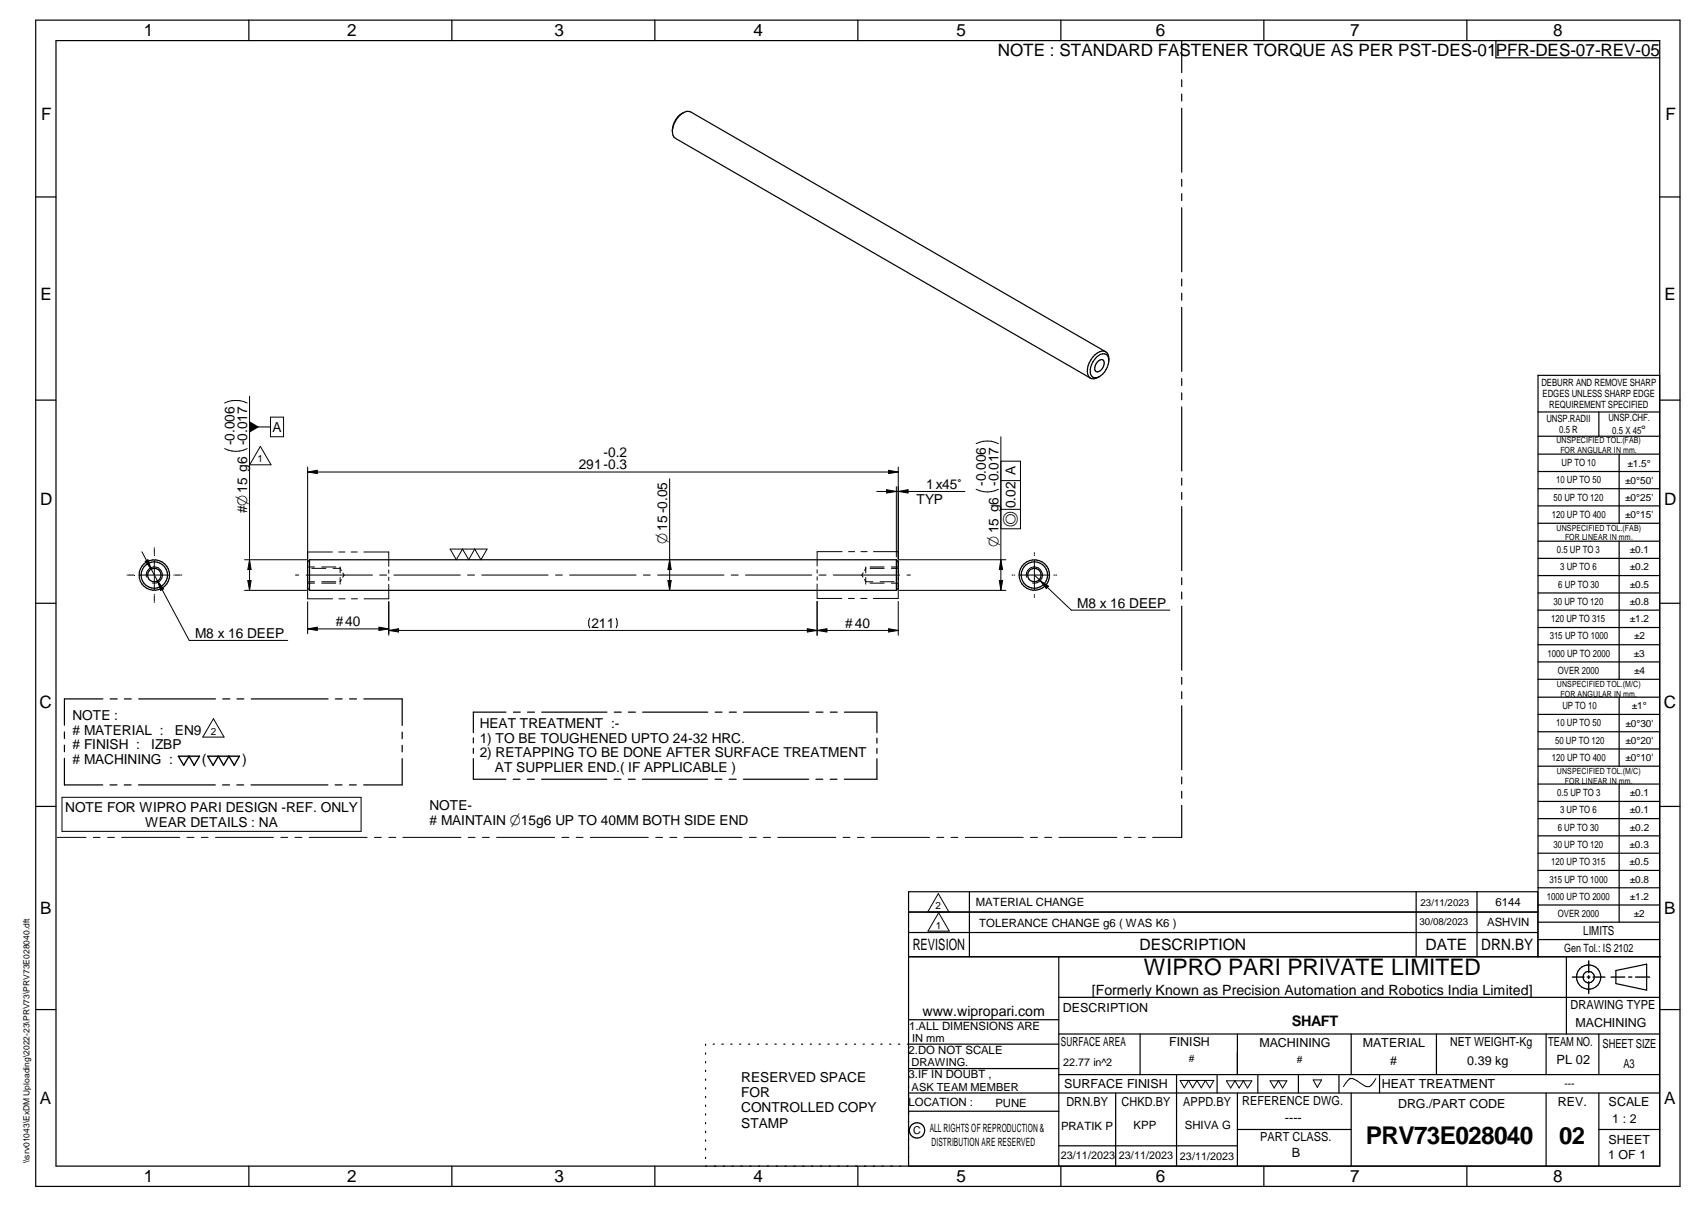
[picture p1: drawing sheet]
<svg xmlns="http://www.w3.org/2000/svg" width="420mm" height="297mm" viewBox="0 0 420 297" stroke-linecap="round" stroke-linejoin="round" font-family="sans-serif">
<g fill="none" stroke="#000" stroke-width=".3">
<path d="M8.8 5h405v287h-405zM13.8 10h395v277h-395zM61.3 5v5M111.3 5v5M161.3 5v5M211.3 5v5M261.3 5v5M291 10v7.9M291 19.6v1.7M311.3 5v5M361.3 5v5M368.4 10v4.2h40.4"/>
<path d="M168.3 27.8a5.1 5.1 0 0 0-2.7 4.5M291 23.2v1.6M291 26.6v15.8M8.8 48.5h5M291 44.2v1.6M291 47.7v1.7M291 51.1v15.8M408.8 48.5h5M291 68.7v1.7M291 72.2v1.7M291 75.6v15.8M8.8 98.5h5"/>
<path d="M270.2 89.1a1.02 1.02 0 0 1 1.6-.3 2.02 2.02 0 0 1-1.9 2.6 1.68 1.68 0 0 1 .3-2.3zM272.3 86.6a2.79 2.79 0 0 0-3.2 1.3 4.1 4.1 0 0 0-.7 5.1 2.09 2.09 0 0 0 2.4-.3M272.3 86.6l-102.2-59a2.79 2.79 0 0 0-3.1 1.2 4.4 4.4 0 0 0-1 5l102.6 59.2M272.3 86.6a3.5 3.5 0 0 1 .1 4.3 3 3 0 0 1-3.3 1.9 2.85 2.85 0 0 1 0-3.7 2.97 2.97 0 0 1 3.3-1.9l.3 .3 .4 .9M291 93.2v1.7M291 96.7v1.7M408.8 92.4h-30v143.1M408.8 98.5h5M291 100.2v15.7M291 117.7v1.7M378.8 101.4h30M378.8 107.4h30"/>
<path d="M378.8 111.8h30M378.8 116h30M393.8 101.4v6M398.8 111.8v17M76.2 137.8v7.5M76.2 137.8l-.4 .5v6.5l.4 .5M76.2 137.8h144.6M220.8 137.8v7.5M220.8 137.8l.4 .5v6.5l-.4 .5M291 121.2v1.7M291 124.7v15.7M378.8 120.3h30"/>
<path d="M378.8 124.5h30M378.8 128.8h30M378.8 133.2h30M378.8 137.4h30M398.8 133.2v34M8.8 148.5h5M76.2 145.3h144.6M291 142.2v1.7M291 145.7v1.7M291 149.2v15.7M378.8 141.6h30M378.8 145.9h30"/>
<path d="M378.8 150.2h30M378.8 154.4h30M378.8 158.7h30M408.8 148.5h5M25.3 172h-9.4v6.5M27.1 172h1.8M30.6 172h1.7M34.2 172h18.9M54.9 172h1.7M58.4 172h1.7M61.9 172h18.9M82.6 172h1.7"/>
<path d="M86.1 172h1.7M89.6 172h9.4v6.5M124.6 175.3h-8v5M126.4 175.3h1.7M129.9 175.3h1.7M133.4 175.3h16.1M151.3 175.3h1.7M154.8 175.3h1.7M158.3 175.3h16M176.1 175.3h1.7M179.6 175.3h1.7M183.1 175.3h16.1"/>
<path d="M201 175.3h1.7M204.5 175.3h1.7M208 175.3h8v5M291 166.7v1.7M291 170.2v1.7M291 173.7v15.7M378.8 162.9h30M378.8 167.2h30M378.8 171.6h30M378.8 175.8h30M398.8 171.6v17M8.8 198.5h5"/>
<path d="M15.9 186.6v6.6h9.4M15.9 180.1v1.6M15.9 183.4v1.6M27.1 193.2h1.7M30.6 193.2h1.7M34.1 193.2h18.9M54.8 193.2h1.7M58.3 193.2h1.7M61.8 193.2h19M82.5 193.2h1.7M86.1 193.2h1.6M99 186.7v6.5h-9.4"/>
<path d="M99 180.2v1.6M99 183.4v1.6M116.6 181.6v1.2M116.6 184.1v1.3M116.6 186.7v5.1h8M126.4 191.8h1.7M129.9 191.8h1.7M133.4 191.8h16M151.2 191.8h1.7M154.7 191.8h1.8M158.2 191.8h16.1M176.1 191.8h1.7"/>
<path d="M179.6 191.8h1.7M183.1 191.8h16.1M200.9 191.8h1.7M204.5 191.8h1.7M216 186.7v5.1h-8.1M216 181.7v1.2M216 184.2v1.2M291 191.2v1.7M291 194.7v1.7M291 198.2v7.9M378.8 180.1h30M378.8 184.3h30"/>
<path d="M378.8 188.6h30M378.8 193h30M378.8 197.2h30M398.8 193v33.9M408.8 198.5h5M238.7 219.5v16M348.8 219.5v16M363.8 219.5v16M378.8 201.5h30M378.8 205.7h30M378.8 210h30M378.8 214.2h30"/>
<path d="M378.8 218.5h30M223.8 235.5h185.2M223.8 229.5h154.9M223.8 224.5h154.9M260.8 235.5v51.5M378.7 235.5v-16h-154.9v67.5M378.8 222.7h30M378.8 226.9h30M378.8 231.2h30M385.8 235.5v19M398 238.8l7.5-1.5v6.4l-7.5-1.6zM8.8 248.5h5"/>
<path d="M173.8 257v.3M173.8 259.1v.3M175.6 257h.3M177.8 257h.3M180 257h.3M182.1 257h.3M184.4 257h.2M186.5 257h.3M188.7 257h.3M190.9 257h.3M193 257h.3M195.2 257h.3"/>
<path d="M197.4 257h.3M199.5 257h.3M201.7 257h.3M203.9 257h.3M206.1 257h.3M208.2 257h.4M210.4 257h.3M212.6 257h.3M214.7 257h.4M216.9 257h.3M219.1 257h.3M221.3 257h.3"/>
<path d="M223.8 251h37M260.8 257h-37.3M260.8 245.4h148M260.8 254.5h148M280.8 254.5v10M304.7 254.5v10M332.8 254.5v10M353.8 254.5v10M380.8 254.5v10M393.8 254.5v10M408.8 248.5h5M173.8 261.2v.4"/>
<path d="M173.8 263.4v.3M173.8 265.6v.3M173.8 267.7v.3M173.8 269.8v.3M173.8 271.9v.4M173.8 274.1v.3M173.8 276.3v.3M173.8 278.4v.3M223.8 269h185M223.8 263h37M223.8 273.5h37M260.8 264.5h148"/>
<path d="M274.8 269v18M289.8 264.5v22.5M299.8 264.5v4.5M304.7 278h28.1M304.7 269v18M309.8 264.5v4.5M319.8 264.5v4.5M329.8 264.5v4.5M332.8 269v18M339.8 264.5v4.5M380.8 269v18M393.8 269v18"/>
<path d="M393.8 278h15M61.3 287v5M111.3 287v5M161.3 287v5M173.8 280.5v.3M173.8 282.7v.3M173.8 284.8v.3M211.3 287v5M260.8 282h43.9M261.3 287v5M311.3 287v5M361.3 287v5"/>
<circle cx="38" cy="141.5" r="1.66"/>
<circle cx="38" cy="141.5" r="3.8"/>
<circle cx="38" cy="141.5" r="3.3"/>
<circle cx="254.7" cy="141.5" r="3.7"/>
<circle cx="254.7" cy="141.5" r="1.66"/>
<circle cx="254.8" cy="141.5" r="3.3"/>
<circle cx="391.3" cy="240.5" r="2.99"/>
<circle cx="391.3" cy="240.5" r="1.41"/>
<circle cx="225.9" cy="278.2" r="1.89"/>
</g>
<path d="M43.9 186.1h5.2l-1.3 2.2-1.2-2.2-1.4 2.2zM51.2 186.1h7.8l-1.3 2.2-1.3-2.2-1.3 2.2-1.3-2.2-1.3 2.2zM391.3 236.5v2.9M387.3 240.5h2.8M390.9 240.5h.7M391.3 240.1v.7M391.3 241.6v2.9M392.3 240.5h3M396.8 240.5h3.4M401.1 240.5h.8M402.8 240.5h3.5" fill="none" stroke="#000" stroke-width=".34"/>
<g fill="none" stroke="#000" stroke-width=".25">
<path d="M55.3 99.2a6.4 6.4 0 0 1 5.6 0M61.5 97.5v47.8M55.3 110.4a6 6 0 0 0 5.6 0M61.5 105.1h5.1M64.1 109.9l2.6 4.5h-5.2zM66.6 102.7h3.2v4.8h-3.2zM75.8 114.9v24.5M75.8 116.2l2.3-.5v.8zM75.8 116.2h145.4M164.9 117.8v27.5M218.9 115.7l2.3 .5-2.3 .3zM220.8 119.8v17.2"/>
<path d="M221.2 114.9v24.4M240.4 109.2a6.3 6.3 0 0 1 5.5 0M246.5 107.5v37.8M246.5 118.3h4.8M246.5 113.5h4.8v16.6h-4.8M35 135.8l11.6 21.8h24.3M35.8 138.1l.6-.3 .8 2.2zM38 134.8v.1M38 135.1v1.3M38 137.9v7.2M60.2 137.8h15.3M61.5 137.8l.3 2.4h-.8z"/>
<path d="M75.8 139.5h1.7M75.8 135.8h6.1M76.8 139.9h3.5M79.2 139.5h3.5M82 139.9h1.8l.3 .5M83.4 135.8h1.6M83.8 139.5h.1M83.8 139.7v1.3M86.5 135.8h1.5M89.6 135.8h6.1v3.6M110.9 135.1h9.1l-1.6 2.7-1.5-2.7-1.5 2.7-1.5-2.7-1.5 2.7zM164.9 137.8l.4 2.4h-.8z"/>
<path d="M207.4 135.8h-6.2v3.5M209 135.8h1.5M212 135.8h1.6M213.2 139.5h.1M213.2 139.7v1.3M213.2 139.9l-.3 .5M214.3 139.5h3.5M214.3 139.9h3.5M215.1 135.8h6.1M215.9 120.9h21.7M218.3 120.5l2.5 .4-2.5 .4zM219.5 139.5h1.7"/>
<path d="M219.5 139.9h1.7M221.2 120.9l2.4-.4v.8zM221.5 137.8h26.2M240.4 120.4a5.9 5.9 0 0 0 5.5 0M246.5 137.8l.4 2.4h-.8zM246.5 125.3h4.8M254.8 136v.3M254.8 136.5v.2M254.8 137.9v7.2M31.3 141.5h.1M31.6 141.5h1.3M34.4 141.5h7.2"/>
<path d="M36.1 142a2 2 0 0 1 1.7-2.5 2 2 0 0 1 2.2 2.2 2 2 0 0 1-2.5 1.8M38 146.3v.1M38 146.6v1.4M38 148.2v.1M38.8 143l1.5 1.9-.7 .4zM42.8 141.5h.1M43.1 141.5h1.3M44.7 141.5h.1M60.2 145.3h15.3M61 142.9h.8l-.3 2.4zM72.8 141.5h.8M75.4 141.5h16.3"/>
<path d="M75.8 143.5h1.7M75.8 143.2h1.7M75.8 148.1v7.9M75.8 154.8h19.9M75.8 143.8v3.6h6.1M75.8 140.3v.8M75.8 142.1v.8M75.8 154.8l2.3-.5v.9zM79.2 143.5h3.5M79.2 143.2h3.5M83.5 147.4h1.5M83.8 143.5h.1"/>
<path d="M83.8 142.1v1.2M84.1 142.7l-.3 .5M84.4 141l.3 .5-.3 .6M86.6 147.4h1.4M93.3 154.3l2.4 .5-2.4 .4zM93.5 141.5h1.7M95.7 155.2l2.5-.5v.8zM95.7 140.3v.8M95.7 142v.9M95.7 143.8v3.6h-6M95.7 148.1v8.2M95.7 155.2h125.5"/>
<path d="M97 141.5h16.4M115.1 141.5h1.8M118.6 141.5h16.4M136.8 141.5h1.7M140.3 141.5h16.4M145.2 152.1a2.89 2.89 0 0 0 0 2.4M151.8 152.1a2.89 2.89 0 0 1 0 2.4M158.4 141.5h1.7M162 141.5h16.3M164.5 142.9h.8l-.4 2.4zM180.1 141.5h1.7M183.6 141.5h16.3"/>
<path d="M198.8 154.7l2.4 .5-2.4 .3zM201.2 140.2v.9M201.2 141.9v.9M201.2 143.7v3.6h6.1M201.2 148v8.3M201.2 155.2l2.5-.5v.8zM201.7 141.5h1.7M205.2 141.5h16.4M208.9 147.3h1.5M212 147.3h1.5M212.6 141l-.4 .5 .3 .5M212.9 142.6l.3 .6h1.8"/>
<path d="M213.2 143.5h.1M213.2 142.1v1.2M214.3 143.5h3.5M216.7 143.2h3.5M218.9 154.7l2.3 .5-2.3 .3zM219.5 143.5h1.7M221.2 143.8v3.5h-6.1M221.2 140.3v.8M221.2 142v.8M221.2 148v8.3M221.5 145.3h26.2M223.4 141.5h.8"/>
<path d="M246.1 142.9h.8l-.4 2.4zM249.2 141.5h.3M249.8 141.5h.1M251.2 141.5h7.1M252.8 142a2 2 0 0 1 1.8-2.5 2 2 0 0 1 2.1 2.2 2 2 0 0 1-2.5 1.8M254.8 146.3v.2M254.8 146.8v.2M254.8 141.5l9.1 8.7h24.2M256.2 142.9l2 1.4-.5 .5zM259.5 141.5h.2M260 141.5h.3M52.6 176.9l2.6 4.5h-5.3z"/>
<path d="M15.3 196.2h73.6v8.4h-73.6zM14.1 206.1h7.1M23 206.1h1.7M26.5 206.1h1.7M30 206.1h14.3M46 206.1h1.8M49.6 206.1h1.7M53.1 206.1h14.2M69.2 206.1h1.7M72.6 206.1h1.8M76.1 206.1h14.3M92.2 206.1h1.7"/>
<path d="M95.7 206.1h1.7M99.2 206.1h14.3M115.3 206.1h1.7M118.8 206.1h1.7M122.3 206.1h14.3M138.4 206.1h1.7M141.9 206.1h1.7M145.4 206.1h14.3M161.5 206.1h1.7M165 206.1h1.7M168.5 206.1h14.2M184.6 206.1h1.7"/>
<path d="M188 206.1h1.8M191.5 206.1h14.4M207.6 206.1h1.7M211.1 206.1h1.7M214.6 206.1h14.3M230.7 206.1h1.7M231.1 219.9l2.6 4.6h-5.2zM234.2 206.1h1.7M237.7 206.1h14.3M253.8 206.1h1.7M257.3 206.1h1.7M260.8 206.1h14.3"/>
<path d="M276.9 206.1h1.7M280.4 206.1h1.7M283.9 206.1h7.1M231.2 224.6l2.6 4.6h-5.3zM290.6 265.9h8.3l-1 1.8-1-1.8-1 1.8-1.1-1.8-1.1 1.8-1-1.8-1 1.8zM302 266h6.3l-1.1 1.8-1-1.8-1 1.8-1-1.8-1.1 1.8zM312.8 266h4.1l-1 1.8-1-1.8-1.1 1.8zM323.4 265.8h2.1l-1.1 1.8zM338.9 265.4l-1.1 1.6a1.22 1.22 0 0 1-1.7 .2l-1.9-1.2a1.6 1.6 0 0 0-2.8 .6l-.5 .8"/>
</g>
<g fill="#000">
<path d="M61.5 103.7l2.3 1.4-2.3 1.4zM75.8 116.2l2.3-.5v.8zM218.9 115.7l2.3 .5-2.3 .3zM35.8 138.1l.6-.3 .8 2.2zM218.3 120.5l2.5 .4-2.5 .4zM221.2 120.9l2.4-.4v.8zM38.8 143l1.5 1.9-.7 .4zM61.5 137.8l.3 2.4h-.8zM61 142.9h.8l-.3 2.4zM75.8 154.8l2.3-.5v.9zM93.3 154.3l2.4 .5-2.4 .4zM95.7 155.2l2.5-.5v.8z"/>
<path d="M164.5 142.9h.8l-.4 2.4zM164.9 137.8l.4 2.4h-.8zM198.8 154.7l2.4 .5-2.4 .3zM201.2 155.2l2.5-.5v.8zM218.9 154.7l2.3 .5-2.3 .3zM246.5 137.8l.4 2.4h-.8zM246.1 142.9h.8l-.4 2.4zM256.2 142.9l2 1.4-.5 .5z"/>
</g>
<text font-size="6" x="336.4" y="281.6">PRV73E028040</text>
<text font-size="5.9" x="384" y="281.6">02</text>
<text font-size="5.6" x="281.7" y="239.9">WIPRO PARI PRIVATE LIMITED</text>
<g font-size="4.2">
<text x="35.4" y="9">1</text>
<text x="85.5" y="8.9">2</text>
<text x="136.6" y="9">3</text>
<text x="185.6" y="9">4</text>
<text x="235.6" y="9">5</text>
<text x="284.6" y="8.8">6</text>
<text x="332.6" y="9">7</text>
<text x="382.6" y="9">8</text>
<text x="245.7" y="13.8">NOTE : STANDARD FASTENER TORQUE AS PER PST-DES-01PFR-DES-07-REV-05</text>
<text x="10.1" y="29.6">F</text>
<text x="410.2" y="29.6">F</text>
<text x="9.9" y="73.9">E</text>
<text x="409.9" y="73.9">E</text>
<text x="9.9" y="124.2">D</text>
<text x="409.9" y="124.2">D</text>
<text x="9.7" y="174.3">C</text>
<text x="409.7" y="174.3">C</text>
<text x="9.9" y="225">B</text>
<text x="409.8" y="225">B</text>
<text x="9.8" y="271.7">A</text>
<text x="409.8" y="271.7">A</text>
<text x="35.4" y="291">1</text>
<text x="85.5" y="290.9">2</text>
<text x="136.6" y="291">3</text>
<text x="185.6" y="291">4</text>
<text x="235.6" y="291">5</text>
<text x="284.6" y="290.8">6</text>
<text x="332.6" y="291">7</text>
<text x="382.6" y="291">8</text>
</g>
<g font-size="3.9">
<text x="224.8" y="233.8">REVISION</text>
<text x="280.7" y="233.8">DESCRIPTION</text>
<text x="351.1" y="233.8">DATE</text>
<text x="364.8" y="233.8">DRN.BY</text>
</g>
<g font-size="3.7">
<text x="250.1" y="129.7" transform="rotate(-90 250.1 129.7)">a</text>
<text x="164.3" y="133.8" transform="rotate(-90 164.3 133.8)">O15-0.05</text>
<text x="245.9" y="134.5" transform="rotate(-90 245.9 134.5)">O15 g6</text>
</g>
<text font-size="3.6" x="318.2" y="252.6">SHAFT</text>
<g font-size="3.5">
<text x="49.7" y="188">(</text>
<text x="59.6" y="188">)</text>
<text x="268.9" y="244.9">[Formerly Known as Precision Automation and Robotics India Limited]</text>
<text x="227.2" y="250">www.wipropari.com</text>
</g>
<g font-size="3.4">
<text x="67.1" y="106.3">A</text>
<text x="57.7" y="109.6" transform="rotate(-90 57.7 109.6)">-0.006</text>
<text x="60.9" y="109.6" transform="rotate(-90 60.9 109.6)">-0.017</text>
<text x="148.7" y="112.4">-0.2</text>
<text x="142.5" y="115.5">291-0.3</text>
<text x="242.8" y="119.5" transform="rotate(-90 242.8 119.5)">-0.006</text>
<text x="245.9" y="119.5" transform="rotate(-90 245.9 119.5)">-0.017</text>
<text x="225.8" y="124">TYP</text>
<text x="228.1" y="120.4">1x45v</text>
<text x="250.1" y="125.1" transform="rotate(-90 250.1 125.1)">0.02 A</text>
<text x="60.9" y="126.4" transform="rotate(-90 60.9 126.4)">#O15 g6</text>
<text x="265.3" y="149.6">M8 x 16 DEEP</text>
<text x="82.7" y="154.1">#40</text>
<text x="145.7" y="154.5">211</text>
<text x="208.2" y="154.5">#40</text>
<text x="48" y="157">M8 x 16 DEEP</text>
<text x="17.9" y="177.2">NOTE :</text>
<text x="118.1" y="179.2">HEAT TREATMENT :-</text>
<text x="17.9" y="180.8"># MATERIAL :</text>
<text x="17.9" y="184.4"># FINISH :</text>
<text x="37.2" y="184.4">IZBP</text>
<text x="43.1" y="180.8">EN9</text>
<text x="118.1" y="182.8">1) TO BE TOUGHENED UPTO 24-32 HRC.</text>
<text x="17.9" y="188"># MACHINING :</text>
<text x="118.1" y="186.4">2) RETAPPING TO BE DONE AFTER SURFACE TREATMENT</text>
<text x="121.9" y="190">AT SUPPLIER END.( IF APPLICABLE )</text>
<text x="16.1" y="199.8">NOTE FOR WIPRO PARI DESIGN -REF. ONLY</text>
<text x="35.8" y="203.4">WEAR DETAILS : NA</text>
<text x="105.8" y="199.4">NOTE-</text>
<text x="105.8" y="203"># MAINTAIN O15g6 UP TO 40MM BOTH SIDE END</text>
<text x="182.6" y="266.2">RESERVED SPACE</text>
<text x="182.6" y="270">FOR</text>
<text x="182.6" y="273.7">CONTROLLED COPY</text>
<text x="182.6" y="277.5">STAMP</text>
</g>
<g font-size="3.1">
<text x="389.9" y="230.2">LIMITS</text>
<text x="261.8" y="249">DESCRIPTION</text>
<text x="386.8" y="248.4">DRAWING TYPE</text>
<text x="261.3" y="257.5">SURFACE AREA</text>
<text x="287.9" y="257.5">FINISH</text>
<text x="310.2" y="257.6">MACHINING</text>
<text x="335.6" y="257.7">MATERIAL</text>
<text x="357.2" y="257.5">NET WEIGHT-Kg</text>
<text x="381.3" y="257.4">TEAM NO.</text>
<text x="388" y="252.8">MACHINING</text>
<text x="394.7" y="257.9">SHEET SIZE</text>
<text x="342.3" y="262.1">#</text>
<text x="361.3" y="262.1">0.39 kg</text>
<text x="383.4" y="262">PL 02</text>
<text x="399.8" y="262.8">A3</text>
<text x="262.1" y="267.7">SURFACE FINISH</text>
<text x="340.3" y="267.7">HEAT TREATMENT</text>
<text x="262.6" y="272.2">DRN.BY</text>
<text x="276.2" y="272.1">CHKD.BY</text>
<text x="291.4" y="272.2">APPD.BY</text>
<text x="305.9" y="272">REFERENCE DWG.</text>
<text x="344.3" y="272.6">DRG./PART CODE</text>
<text x="383.7" y="272.2">REV.</text>
<text x="396.2" y="272.3">SCALE</text>
<text x="310.3" y="280.8">PART CLASS.</text>
<text x="316.5" y="276.2">----</text>
<text x="396.1" y="281.4">SHEET</text>
<text x="397.1" y="276.4">1 : 2</text>
<text x="318.1" y="284.7">B</text>
<text x="396.1" y="285.3">1 OF 1</text>
</g>
<text font-size="3" x="404.2" y="106.8">°</text>
<g font-size="2.8">
<text x="240.4" y="223">MATERIAL CHANGE</text>
<text x="366.3" y="227.9">ASHVIN</text>
<text x="368.3" y="223">6144</text>
<text x="241.1" y="228">TOLERANCE CHANGE g6 ( WAS K6 )</text>
<text x="385.2" y="234.4">Gen Tol.: IS 2102</text>
<text x="223.9" y="253.4">1.ALL DIMENSIONS ARE</text>
<text x="223.8" y="259.3">2.DO NOT SCALE</text>
<text x="223.8" y="265.4">3.IF IN DOUBT ,</text>
<text x="223.8" y="272.2">LOCATION :</text>
<text x="245.1" y="272.4">PUNE</text>
<text x="229" y="278.7">ALL RIGHTS OF REPRODUCTION &amp;</text>
<text x="261.3" y="278">PRATIK P</text>
<text x="279.2" y="277.7">KPP</text>
<text x="291.8" y="277.9">SHIVA G</text>
<text x="229.4" y="282.1">DISTRIBUTION ARE RESERVED</text>
</g>
<g font-size="2.7">
<text x="224.7" y="256.4">IN mm</text>
<text x="224.5" y="262.4">DRAWING.</text>
<text x="261.8" y="262.3">22.77 in^2</text>
<text x="224.5" y="268.4">ASK TEAM MEMBER</text>
<text x="224.9" y="279.2">C</text>
<text x="261.3" y="285.2">23/11/2023</text>
<text x="275.6" y="285.2">23/11/2023</text>
<text x="290.6" y="285.4">23/11/2023</text>
</g>
<g font-size="2.5">
<text x="379.6" y="95">DEBURR AND REMOVE SHARP</text>
<text x="379.9" y="97.7">EDGES UNLESS SHARP EDGE</text>
<text x="381.5" y="100.5">REQUIREMENT SPECIFIED</text>
<text x="380.9" y="103.8">UNSP.RADII</text>
<text x="384" y="106.6">0.5 R</text>
<text x="396.1" y="103.6">UNSP.CHF.</text>
<text x="397.1" y="106.8">0.5 X 45</text>
<text x="63.4" y="113.7">1</text>
<text x="383.2" y="119">10 UP TO 50</text>
<text x="384.6" y="114.7">UP TO 10</text>
<text x="400.3" y="119">±0°50'</text>
<text x="400.8" y="114.8">±1.5°</text>
<text x="382.6" y="123.2">50 UP TO 120</text>
<text x="400.3" y="123.2">±0°25'</text>
<text x="382.2" y="127.4">120 UP TO 400</text>
<text x="400.3" y="127.4">±0°15'</text>
<text x="383.4" y="136.1">0.5 UP TO 3</text>
<text x="401.4" y="136.1">±0.1</text>
<text x="384.2" y="140.4">3 UP TO 6</text>
<text x="401.4" y="140.3">±0.2</text>
<text x="382.6" y="148.8">30 UP TO 120</text>
<text x="383.8" y="144.6">6 UP TO 30</text>
<text x="401.4" y="148.9">±0.8</text>
<text x="401.4" y="144.7">±0.5</text>
<text x="382" y="153.1">120 UP TO 315</text>
<text x="401.4" y="153.1">±1.2</text>
<text x="381.2" y="161.6">1000 UP TO 2000</text>
<text x="381.7" y="157.4">315 UP TO 1000</text>
<text x="402.4" y="161.6">±3</text>
<text x="402.5" y="157.4">±2</text>
<text x="383.7" y="165.9">OVER 2000</text>
<text x="402.5" y="165.9">±4</text>
<text x="383.2" y="178.8">10 UP TO 50</text>
<text x="384.8" y="174.5">UP TO 10</text>
<text x="400.3" y="178.8">±0°30'</text>
<text x="401.9" y="174.6">±1°</text>
<text x="51.9" y="180.8">2</text>
<text x="383" y="183">50 UP TO 120</text>
<text x="400.3" y="183.1">±0°20'</text>
<text x="382.2" y="187.3">120 UP TO 400</text>
<text x="400.3" y="187.3">±0°10'</text>
<text x="383.5" y="195.9">0.5 UP TO 3</text>
<text x="401.4" y="196">±0.1</text>
<text x="384.2" y="200.1">3 UP TO 6</text>
<text x="401.4" y="200.2">±0.1</text>
<text x="382.6" y="208.7">30 UP TO 120</text>
<text x="383.7" y="204.4">6 UP TO 30</text>
<text x="401.4" y="208.7">±0.3</text>
<text x="401.4" y="204.4">±0.2</text>
<text x="382" y="213">120 UP TO 315</text>
<text x="401.4" y="212.9">±0.5</text>
<text x="381" y="221.4">1000 UP TO 2000</text>
<text x="381.6" y="217.2">315 UP TO 1000</text>
<text x="401.4" y="221.4">±1.2</text>
<text x="401.4" y="217.2">±0.8</text>
<text x="230.4" y="223.8">2</text>
<text x="383.7" y="225.7">OVER 2000</text>
<text x="402.4" y="225.7">±2</text>
<text x="230.5" y="228.5">1</text>
<text x="292.8" y="261.5">#</text>
<text x="319.4" y="261.6">#</text>
<text x="385.3" y="267.5">---</text>
</g>
<g font-size="2.4">
<text x="349.6" y="227.7">30/08/2023</text>
<text x="349.9" y="223">23/11/2023</text>
</g>
<g font-size="2.1">
<text x="383.3" y="109.1">UNSPECIFIED TOL.(FAB)</text>
<text x="384.3" y="111.4">FOR ANGULAR IN mm.</text>
<text x="383.4" y="130.6">UNSPECIFIED TOL.(FAB)</text>
<text x="385.4" y="133">FOR LINEAR IN mm.</text>
<text x="383.4" y="169">UNSPECIFIED TOL.(M/C)</text>
<text x="384.3" y="171.4">FOR ANGULAR IN mm.</text>
<text x="383.4" y="190.5">UNSPECIFIED TOL.(M/C)</text>
<text x="385.4" y="192.8">FOR LINEAR IN mm.</text>
<text x="7.2" y="286.3" transform="rotate(-90 7.2 286.3)">\\srv01043\ExDM Uploading\2022-23\PRV73\PRV73E028040.dft</text>
</g>
</svg>
